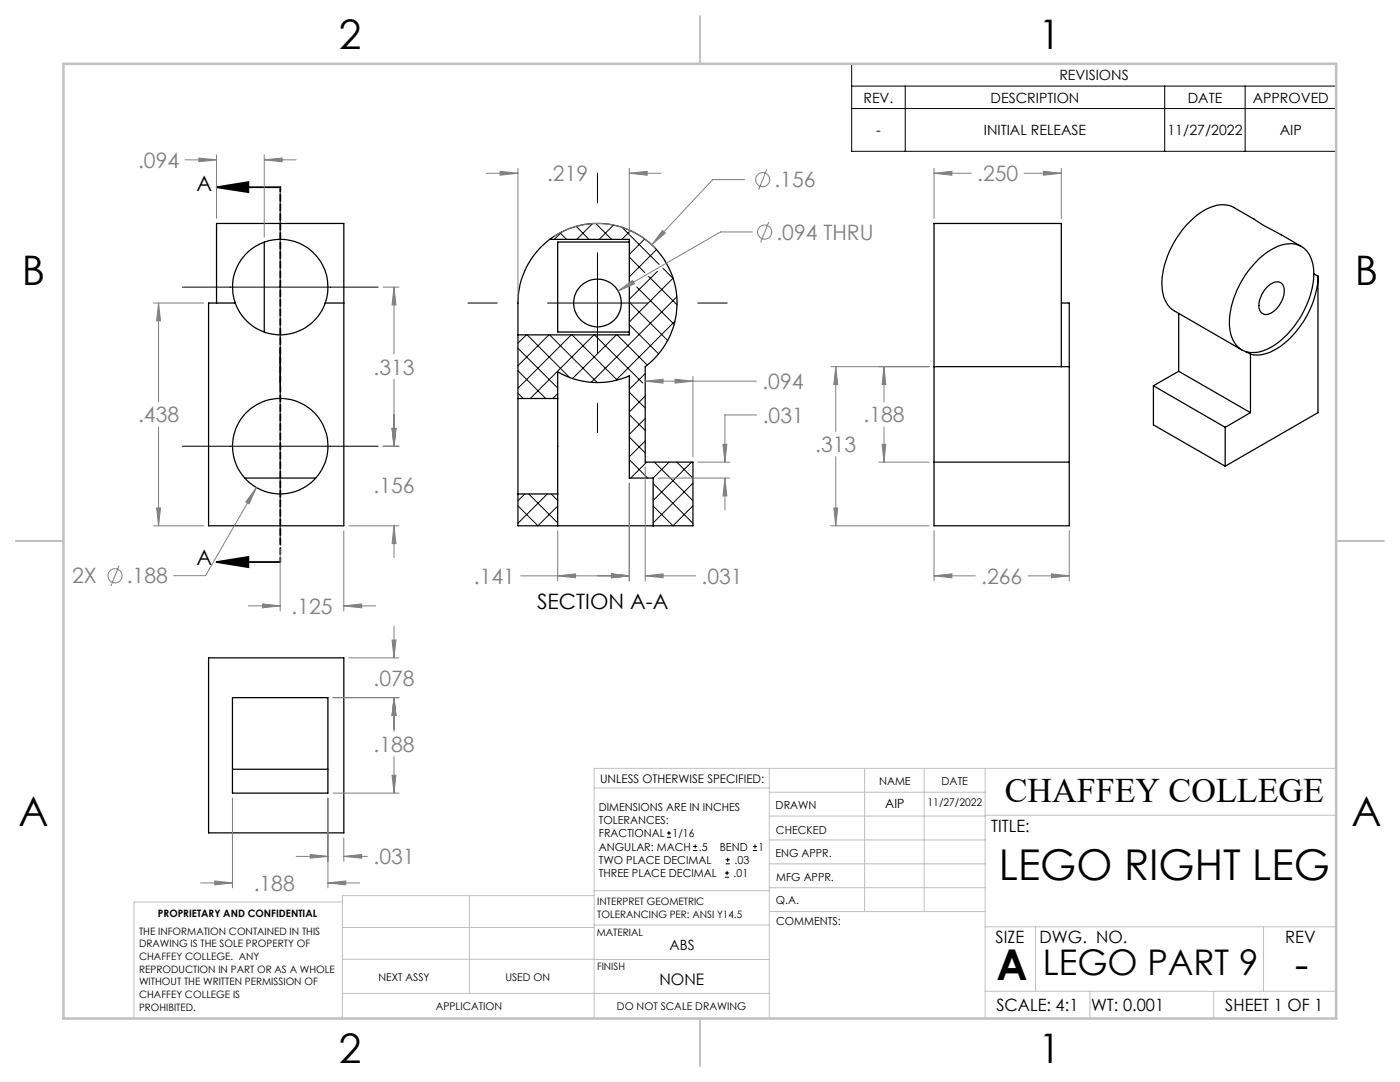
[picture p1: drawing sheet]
<svg xmlns="http://www.w3.org/2000/svg" width="279mm" height="216mm" viewBox="0 0 279 216" stroke-linecap="round" stroke-linejoin="round" font-family="sans-serif">
<g fill="none" stroke="#000" stroke-width=".25">
<path d="M52.7 48.3v18M109.7 47.8a16.2 16.2 0 0 0-6.3 14.5v4.5M109.7 47.8a15.9 15.9 0 0 1 22.2 3.1 15.9 15.9 0 0 1-3.1 22.3v19h9.5v12.7h-34.9v-6.3M109.7 47.8h15.9v19h-22.2M125.6 48.3h-14.3v18h14.3M252.7 57.4a2.43 2.43 0 0 1 3-1 3.2 3.2 0 0 1 0 4 3.8 3.8 0 0 1-3.4 2.3 2.09 2.09 0 0 1-.9-2.7 6.1 6.1 0 0 1 1.3-2.6zM259.7 49.2l-7.6-4.3-1.8-1.2-4.1-2.3a5.7 5.7 0 0 0-5.7 .5 18.4 18.4 0 0 0-8.6 15.3 5.7 5.7 0 0 0 2.5 4.8l13.4 7.8M262.2 54.6a5.7 5.7 0 0 0-2.9-5.6 6.7 6.7 0 0 0-6.3 1.2 18.6 18.6 0 0 0-7.6 14.8 5.4 5.4 0 0 0 3.3 5.2M262.2 54.6a18.3 18.3 0 0 1-9.1 15 6.3 6.3 0 0 1-4.4 .6M262.2 54.6l.8 .5M263 55.1a18.5 18.5 0 0 1-8.5 14.7 6.6 6.6 0 0 1-4.9 .9M263 55.1v27.2l-18.5 10.7"/>
<path d="M43.2 60.5v-15.9h25.4v15.9M47 60.5a9.5 9.5 0 0 0 8.9 6.3 9.5 9.5 0 0 0 9-6.3M47 60.5a9.5 9.5 0 0 1 8.9-12.7 9.5 9.5 0 0 1 9 12.7M47 60.5h-5.4v44.4h27v-44.4M64.9 60.5h3.7M103.4 79.5v19.1M103.4 79.5h7.9M103.4 66.8v12.7M111.3 79.5v-5.3a15.8 15.8 0 0 0 14.3 .8v20.4h4.8v9.5M111.3 79.5v19.1M186.4 73.2v-28.6h25.4v28.6M186.4 73.2v31.7h27v-31.7"/>
<path d="M186.4 73.2h27M211.8 60.5h1.6v12.7M230.2 77l14.3 8.3M230.2 77v7.8l14.3 8.2M235.2 74.1l14.4 8.2M235.2 62.5v11.6M235.2 74.1l-5 2.9M248.7 70.2l.9 .5M249.6 70.7v11.6M48.8 95.4h14.2M103.4 98.6h7.9M111.3 98.6v6.3"/>
<path d="M186.4 92.2h27M244.5 85.3v7.7M249.6 82.3l-5.1 3M41.6 131.3h27v34.9h-27zM46.4 139.2h19v19.1h-19zM46.4 153.5h19"/>
<circle cx="119.3" cy="60.5" r="4.7"/>
<circle cx="55.9" cy="89" r="9.5"/>
</g>
<g fill="none" stroke="#000" stroke-width=".2">
<path d="M170 12.7h96.7v17.5h-96.7zM170 17.2h96.7M180.7 17.2v13M232.4 17.2v13M248.5 17.2v13M55.9 37.7v70.8M119.2 34.6v5.9M170 21.7h96.7M36.4 57.3h39.1M111.8 46.5l1.3 1.3M112.1 46.3l-1.5 1.5M115 45.2l2.5 2.6"/>
<path d="M118.3 44.6l-3.2 3.2M118.9 44.6l3.2 3.2M119.2 50.4v20M122.4 44.9l-2.8 2.9M124.1 45.4l7.5 7.4M125.6 51.3l3.1 3.1M125.8 46l-1.7 1.8M127.1 57.3l7.4 7.4M128.7 47.7l-3.1 3.1M129.4 55.1l5.7 5.7M131 49.8l-5.4 5.4M131.2 54.2l-5.6 5.5"/>
<path d="M132.3 53.5l2 2.1M134.3 55.5l-8.7 8.7M135.1 59.2l-17.1 17.1M93.4 60.5h5.8M103.4 78.5l1 1M103.4 74l5.5 5.5M103.4 69.5l7.9 7.9M105.1 66.8l-1.7 1.7M105.2 66.8l8.5 8.6M109.3 60.5h20M109.5 66.8l-6.1 6.2M109.7 66.8l9.5 9.5"/>
<path d="M111.3 78.5l-1 1M114 66.8l-10.6 10.7M114.2 66.8l9 9M118.5 66.8l-12.7 12.7M118.6 66.8l9.7 9.6M123 66.8l-8.7 8.7M123.2 66.8l6 6M125.6 78.2l3.2 3.2M125.6 64.8l5.8 5.8M125.6 60.3l7.6 7.6M128.3 75l-2.7 2.7M128.8 74.5l-.4 .4"/>
<path d="M128.8 79l-3.2 3.2M134.7 64.1l-11.8 11.8M139.2 60.5h5.9M36.4 89h39.1M104.7 98.6l-1.3 1.3M105.5 98.6l5.8 5.8M109.2 98.6l-5.8 5.8M110 98.6l1.3 1.3M119.2 80.5v5.8M125.6 91.7l3.7 3.7M125.6 87.2l3.2 3.2M125.6 82.7l3.2 3.2"/>
<path d="M128.8 83.5l-3.2 3.2M128.8 88l-3.2 3.2M129 92.2l-3.1 3.2M130.4 96.5l7.9 7.9M130.6 92.2l7.7 7.7M133.5 92.2l-3.1 3.2M135.1 92.2l3.2 3.2M138 92.2l-7.6 7.7M138.3 96.4l-7.9 8M103.4 100.9l4 4 3.9-3.9M138.3 100.9l-4 4-3.9-3.9M133.1 167.1h.8"/>
<path d="M133.1 166.2h.8M133.5 165.8v.9M138.3 169.7h.8M138.3 168.9h.8M138.7 168.5v.8M144.7 175h.8M144.7 174.2h.8M144.8 172.4h.9M144.8 171.6h.9M145.1 173.8v.8M145.2 171.1v.9M150.2 169.7h.9"/>
<path d="M150.2 168.9h.9M150.7 168.5v.8"/>
</g>
<g fill="none" stroke="#808080" stroke-width=".2">
<path d="M36.9 31.9h6.3M39.7 31.5l3.5 .4-3.5 .4zM43.2 30.9v12.7M52.7 30.9v16.4M52.7 31.9h6.4M52.7 31.9l3.6-.4v.8zM97 34.6h6.4M99.8 34.2l3.6 .4-3.6 .4zM103.4 33.6v25.8M125.6 34.6h6.3M125.6 33.6v13.1M125.6 34.6l3.6-.4v.8z"/>
<path d="M148.6 35.8h-6.4l-12.1 13.1M153 33.8l-1.6 4.1M186.4 33.6v10M186.4 34.6h7.5M186.4 34.6l3.6-.4v.8zM204.4 34.6h7.4M208.2 34.2l3.6 .4-3.6 .4zM211.8 33.6v10M76.4 57.3h3.2M78.6 57.3v13.3M78.6 57.3l.4 3.6h-.8zM110.5 47.2a15.9 15.9 0 0 1 20.3 2.4"/>
<path d="M123.4 58.1l2.9-2.1 .3 .6zM132.2 46l.6 .5-2.7 2.4zM150.1 46.3h-6.3l-20.4 11.8M153.4 44.3l-1.6 4M30.7 60.5h9.9M31.6 60.5v19.7M31.6 60.5l.4 3.5h-.7zM78.6 75.7v13.3M128.8 76.1h22.2M128.8 76.1l3.5-.4v.7zM134.7 75.7l3.6 .4-3.6 .3zM138.3 75.1v16.1"/>
<path d="M165.8 73.2h19.6M166.8 73.2v12.9M166.8 73.2l.4 3.5h-.8zM176.4 73.2v7M176.4 73.2l.4 3.5h-.8zM31.6 85.2v19.7M51.2 97.3l-10.2 17.6h-6.3M51.2 97.3l-1.5 3.2-.6-.3zM76.4 89h3.2M78.2 85.5h.8l-.4 3.5zM125.6 96.4v19.5M128.8 93.2v22.7"/>
<path d="M131.3 95.4h14.4M139.3 92.2h6.4M144.3 88.7h.8l-.4 3.5zM144.7 95.4v6.3M144.7 95.4l.4 3.6h-.8zM151 82.8h-6.3v9.4M166.8 91.1v13.8M175.4 92.2h10M176 88.7h.8l-.4 3.5zM176.4 85.2v7M23.7 112.9l-1.5 4M30.7 104.9h9.9"/>
<path d="M31.3 101.4h.7l-.4 3.5zM55.9 109.6v12.3M68.6 105.9v16M69.6 104.9h10M78.6 104.9v6.4M78.6 104.9l.4 3.6h-.8zM103.9 114.9h21.7M111.3 105.9v10M111.3 114.9l3.6-.4v.8zM122 114.5l3.6 .4-3.6 .4zM128.8 114.9h10M128.8 114.9l3.5-.4v.8z"/>
<path d="M165.8 104.9h19.6M166.4 101.4h.8l-.4 3.5zM186.4 105.9v10M186.4 114.9h8.2M186.4 114.9l3.6-.4v.8zM205.2 114.9h8.2M209.8 114.5l3.6 .4-3.6 .4zM213.4 105.9v10M49.6 120.9h6.3M52.4 120.5l3.5 .4-3.5 .4zM66.5 139.2h13.1M68.6 120.9h6.4"/>
<path d="M68.6 120.9l3.6-.4v.8zM69.6 131.3h10M78.2 127.7h.8l-.4 3.6zM78.6 124.9v6.4M78.6 139.2v6.7M78.6 139.2l.4 3.5h-.8zM46.4 159.2v18M65.4 159.2v18M66.5 158.3h13.1M78.2 154.7h.8l-.4 3.6zM78.6 151v7.3M40 176.2h6.4"/>
<path d="M42.9 175.8l3.5 .4-3.5 .4zM59.1 170.9h6.3M61.9 170.5l3.5 .4-3.5 .3zM65.4 176.2h6.4M65.4 176.2l3.6-.4v.8zM68.6 167.2v4.7M68.6 170.9h4.7M68.6 170.9l3.6-.4v.7z"/>
<circle cx="152.2" cy="35.9" r="1.41"/>
<circle cx="152.6" cy="46.3" r="1.42"/>
<circle cx="23" cy="114.9" r="1.42"/>
</g>
<path d="M43.2 37.4l6.4-1.1v2zM43.2 37.4h12.7M43.2 112.1l6.4-1v2.1zM43.2 112.1h12.7" fill="none" stroke="#000" stroke-width=".35"/>
<path d="M55.9 37.3v74.8" fill="none" stroke="#000" stroke-width=".35" stroke-dasharray="1.3 .6" stroke-dashoffset=".4"/>
<g fill="none" stroke="#c0c0c0" stroke-width=".2">
<path d="M118.6 157.2h34.9M153.5 153.3v49.9M153.5 158.1h43.1M172.5 153.3v28.6M184.4 153.3v28.6M196.6 153.3v49.9M266.7 153.3h-148.1v49.9M68.3 180h-41.6v23.2M93.7 178.7v19.5M118.6 178.7h-50.3v24.5M118.6 177.7h35M153.5 167.6h43.1"/>
<path d="M153.5 162.8h43.1M153.5 172.4h43.1M153.5 177.1h43.1M196.6 162.7h70.1M68.3 198.2h85.2M68.3 191.4l85.2 .1M68.3 185.1h50.3M118.6 184.6h35M153.6 181.9h43M196.6 197.8h70.1M196.6 184.9h70.1M206.7 184.9v12.9"/>
<path d="M217.5 197.8v5.4M242.2 197.8v5.4M252.2 184.9v12.9"/>
</g>
<path d="M139.7 3.2v9.5M3.1 107.9h9.6M266.7 107.9h9.5M139.7 203.2v9.6" fill="none" stroke="#c0c0c0" stroke-width=".25"/>
<path d="M12.7 12.7h254v190.5h-254z" fill="none" stroke="#c0c0c0" stroke-width=".5"/>
<path d="M43.2 37.4l6.4-1.1v2zM43.2 112.1l6.4-1v2.1z" fill="#000"/>
<path d="M176 88.7h.8l-.4 3.5zM176.4 73.2l.4 3.5h-.8zM166.4 101.4h.8l-.4 3.5zM166.8 73.2l.4 3.5h-.8zM208.2 34.2l3.6 .4-3.6 .4zM186.4 34.6l3.6-.4v.8zM209.8 114.5l3.6 .4-3.6 .4zM186.4 114.9l3.6-.4v.8zM52.4 120.5l3.5 .4-3.5 .4zM68.6 120.9l3.6-.4v.8zM78.6 104.9l.4 3.6h-.8zM78.2 85.5h.8l-.4 3.5zM78.2 85.5h.8l-.4 3.5zM78.6 57.3l.4 3.6h-.8zM31.3 101.4h.7l-.4 3.5zM31.6 60.5l.4 3.5h-.7zM52.7 31.9l3.6-.4v.8zM39.7 31.5l3.5 .4-3.5 .4zM51.2 97.3l-2.1 2.9 .6 .3zM78.2 154.7h.8l-.4 3.6zM78.6 139.2l.4 3.5h-.8zM42.9 175.8l3.5 .4-3.5 .4zM65.4 176.2l3.6-.4v.8zM61.9 170.5l3.5 .4-3.5 .3zM68.6 170.9l3.6-.4v.7zM78.6 139.2l.4 3.5h-.8zM78.2 127.7h.8l-.4 3.6zM111.3 114.9l3.6-.4v.8zM122 114.5l3.6 .4-3.6 .4zM122 114.5l3.6 .4-3.6 .4zM128.8 114.9l3.5-.4v.8zM144.7 95.4l.4 3.6h-.8zM144.3 88.7h.8l-.4 3.5zM99.8 34.2l3.6 .4-3.6 .4zM125.6 34.6l3.6-.4v.8zM132.2 46l-2.1 2.9 2.7-2.4zM123.4 58.1l3.2-1.5-.3-.6zM134.7 75.7l3.6 .4-3.6 .3zM128.8 76.1l3.5-.4v.7z" fill="#808080"/>
<g font-size="8.5">
<text x="199.4" y="175.5">LEGO RIGHT LEG</text>
<text x="198.9" y="195.5">A</text>
<text x="258.4" y="195.4">-</text>
</g>
<g font-size="8.1">
<text x="67.6" y="9.7">2</text>
<text x="207.3" y="9.7">1</text>
<text x="4.4" y="57">B</text>
<text x="270.4" y="57">B</text>
<text x="3.7" y="164.9">A</text>
<text x="269.7" y="164.9">A</text>
<text x="67.6" y="212.2">2</text>
<text x="207.3" y="212.2">1</text>
</g>
<text font-size="7.1" x="208.1" y="194.6">LEGO PART 9</text>
<text font-size="6.9" x="200.5" y="160.1">CHAFFEY COLLEGE</text>
<g font-size="4.2" fill="#808080">
<text x="27.6" y="33.5">.094</text>
<text x="109.2" y="36.2">.219</text>
<text x="154.6" y="37.4">.156</text>
<text x="195" y="36.2">.250</text>
<text x="154.9" y="47.8">.094 THRU</text>
<text x="74.5" y="74.7">.313</text>
<text x="152.2" y="77.6">.094</text>
<text x="27.6" y="84.3">.438</text>
<text x="152.2" y="84.4">.031</text>
<text x="172.3" y="84.3">.188</text>
<text x="162.7" y="90.2">.313</text>
<text x="74.5" y="98.3">.156</text>
<text x="14.4" y="116.4">2X</text>
<text x="25.3" y="116.4">.188</text>
<text x="94.6" y="116.5">.141</text>
<text x="140" y="116.5">.031</text>
<text x="195.8" y="116.5">.266</text>
<text x="58.2" y="122.5">.125</text>
<text x="74.5" y="136.8">.078</text>
<text x="74.5" y="150">.188</text>
<text x="74.5" y="172.5">.031</text>
<text x="50.6" y="177.8">.188</text>
</g>
<g font-size="4.2">
<text x="39.2" y="38">A</text>
<text x="39.2" y="112.8">A</text>
<text x="107.2" y="121.5">SECTION A-A</text>
</g>
<g font-size="3.4">
<text x="197.8" y="166">TITLE:</text>
<text x="198.7" y="188.1">SIZE</text>
<text x="207.5" y="188.1">DWG. NO.</text>
<text x="256.5" y="188.2">REV</text>
<text x="198.8" y="201.7">SCALE: 4:1</text>
<text x="217.7" y="201.8">WT: 0.001</text>
<text x="244.5" y="201.7">SHEET 1 OF 1</text>
</g>
<text font-size="3.2" x="131.6" y="196.6">NONE</text>
<g font-size="2.8">
<text x="211.4" y="16">REVISIONS</text>
<text x="172.3" y="20.5">REV.</text>
<text x="197.7" y="20.5">DESCRIPTION</text>
<text x="237" y="20.5">DATE</text>
<text x="250" y="20.5">APPROVED</text>
<text x="174.9" y="27">-</text>
<text x="196.3" y="27">INITIAL RELEASE</text>
<text x="233" y="27">11/27/2022</text>
<text x="255.4" y="27">AIP</text>
<text x="133.6" y="189.5">ABS</text>
</g>
<text font-size="2.5" x="176.7" y="161.3">AIP</text>
<text font-size="2.4" x="119.8" y="156.2">UNLESS OTHERWISE SPECIFIED:</text>
<g font-size="2.2">
<text x="119.5" y="161.8">DIMENSIONS ARE IN INCHES</text>
<text x="154.8" y="161.4">DRAWN</text>
<text x="175.4" y="156.6">NAME</text>
<text x="187.9" y="156.7">DATE</text>
<text x="119.5" y="164.4">TOLERANCES:</text>
<text x="119.5" y="167.1">FRACTIONAL</text>
<text x="134.2" y="167.1">1/16</text>
<text x="154.9" y="166.3">CHECKED</text>
<text x="119.5" y="172.4">TWO PLACE DECIMAL</text>
<text x="119.5" y="169.7">ANGULAR: MACH</text>
<text x="139.5" y="169.7">.5</text>
<text x="143.6" y="169.7">BEND</text>
<text x="146.6" y="172.4">.03</text>
<text x="151.4" y="169.7">1</text>
<text x="154.8" y="171">ENG APPR.</text>
<text x="119.5" y="175">THREE PLACE DECIMAL</text>
<text x="146.4" y="175">.01</text>
<text x="154.9" y="175.7">MFG APPR.</text>
<text x="154.9" y="180.4">Q.A.</text>
<text x="154.9" y="184.6">COMMENTS:</text>
</g>
<g font-size="2.1">
<text x="185.1" y="160.7">11/27/2022</text>
<text x="75.5" y="195.7">NEXT ASSY</text>
<text x="100.9" y="195.7">USED ON</text>
<text x="86.9" y="201.5">APPLICATION</text>
<text x="123.1" y="201.6">DO NOT SCALE DRAWING</text>
</g>
<g font-size="2">
<text x="31.5" y="182.9">PROPRIETARY AND CONFIDENTIAL</text>
<text x="119.2" y="180.6">INTERPRET GEOMETRIC</text>
<text x="119.2" y="183.1">TOLERANCING PER: ANSI Y14.5</text>
<text x="27.8" y="186.5">THE INFORMATION CONTAINED IN THIS</text>
<text x="27.8" y="189">DRAWING IS THE SOLE PROPERTY OF</text>
<text x="27.8" y="191.6">CHAFFEY COLLEGE. ANY</text>
<text x="119.1" y="186.7">MATERIAL</text>
<text x="27.8" y="194.1">REPRODUCTION IN PART OR AS A WHOLE</text>
<text x="27.8" y="196.6">WITHOUT THE WRITTEN PERMISSION OF</text>
<text x="119.1" y="193.5">FINISH</text>
<text x="27.8" y="199.1">CHAFFEY COLLEGE IS</text>
<text x="27.8" y="201.7">PROHIBITED.</text>
</g>
</svg>
